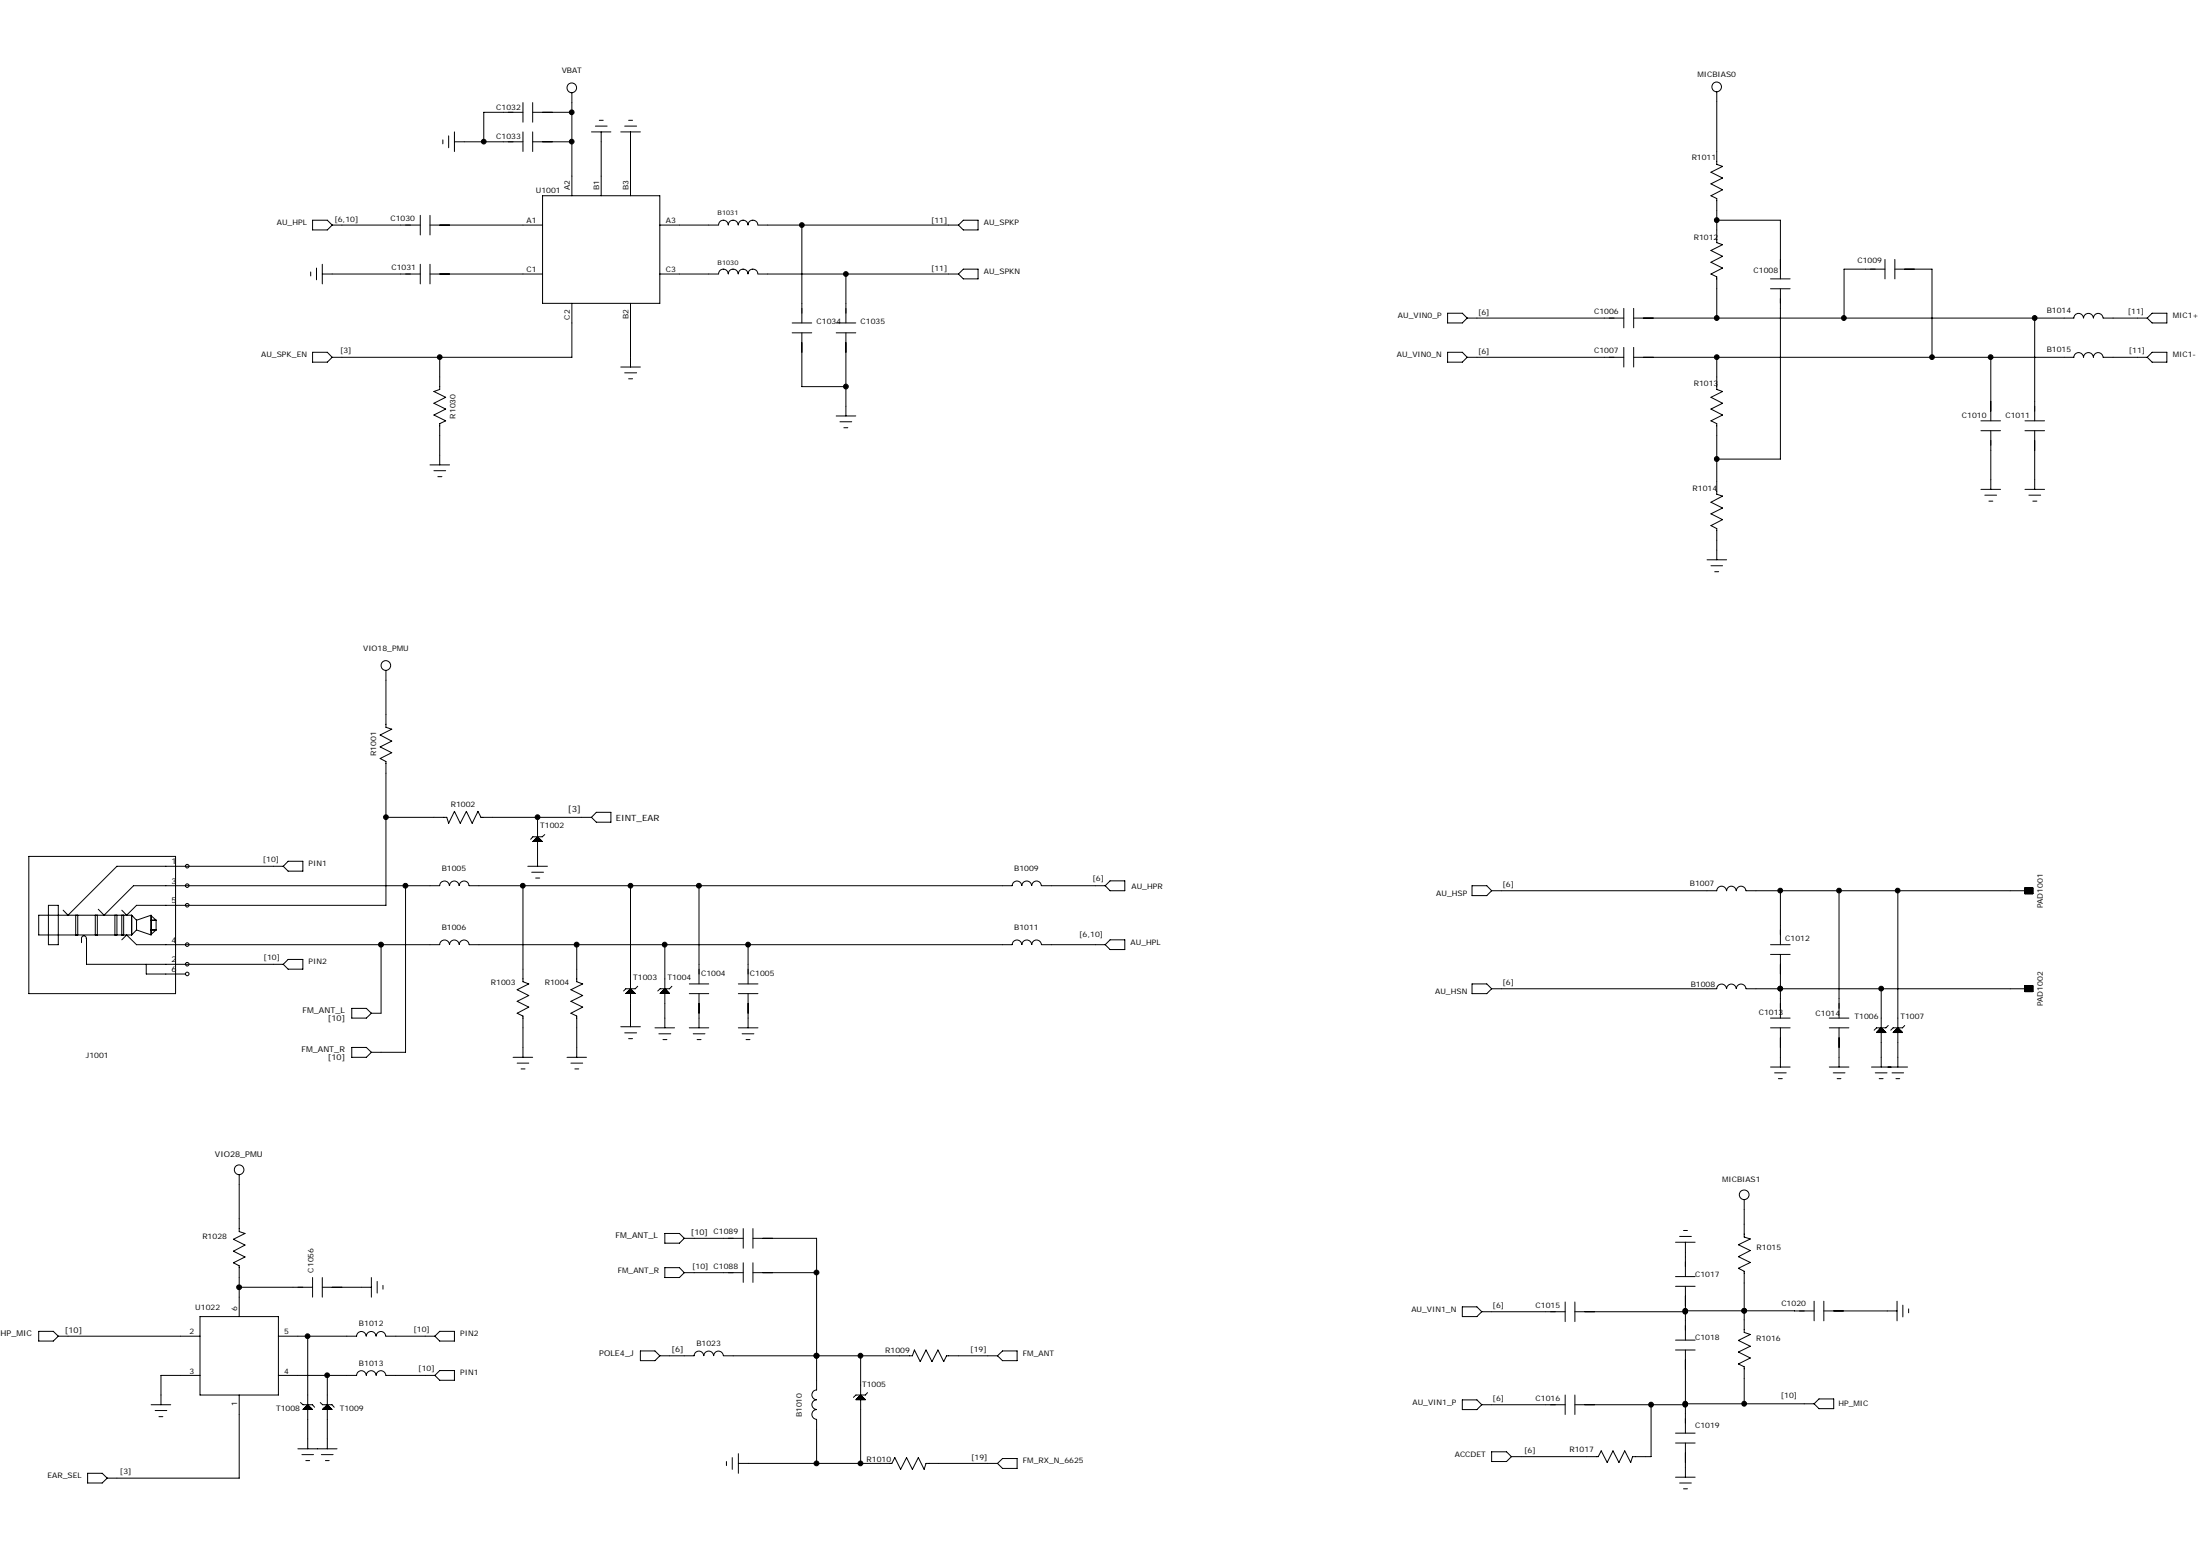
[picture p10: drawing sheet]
<svg xmlns="http://www.w3.org/2000/svg" width="297mm" height="210mm" viewBox="0 0 297 210" stroke-linecap="round" stroke-linejoin="round" font-family="sans-serif">
<g fill="none" stroke="#000" stroke-width=".14">
<path d="M59.8 18.9v.5M60.6 18.3v1.6M61.4 19.1h9.2M61.4 17.8v2.6M70.6 15.2h-5.3v3.9M70.6 13.8v2.7M70.6 17.8v2.6M71.9 15.2h5.3M71.9 13.8v2.7M71.9 17.8v2.6M71.9 19.1h5.3M77.2 12.5v13.9"/>
<path d="M79.9 17.8h2.6M80.4 17h1.6M80.9 16.2h.5M81.2 17.8v8.6M83.8 17.8h2.7M84.3 17h1.7M84.9 16.2h.5M85.1 17.8v8.6M231.8 12.4v9.8l.8 .3-1.6 .7 1.6 .8-1.6 .8 1.6 .8-1.6 .8 .8 .4v5.9l.8 .3-1.6 .8 1.6 .8-1.6 .8 1.6 .8-1.6 .8 .8 .4v5.5M41.9 36.7v.5M42.2 29.7h2l.6 .7-.6 .6h-2zM42.7 36.2v1.6"/>
<path d="M43.5 37h13.2M43.5 35.7v2.6M44.8 30.4h11.9M56.7 29.1v2.6M56.7 35.7v2.6M58.1 30.4h15.2M58.1 37h15.2M58.1 29.1v2.6M58.1 35.7v2.6M73.3 26.4h15.8v14.5h-15.8zM89.1 30.4h7.9M89.1 37h7.9"/>
<path d="M97 30.4a.65 .65 0 0 1 .7-.7 .65 .65 0 0 1 .6 .7 .67 .67 0 0 1 .7-.7 .67 .67 0 0 1 .6 .7M97 37a.65 .65 0 0 1 .7-.7 .65 .65 0 0 1 .6 .7 .67 .67 0 0 1 .7-.7 .67 .67 0 0 1 .6 .7M99.7 30.4a.65 .65 0 0 1 .6-.7 .65 .65 0 0 1 .7 .7 .67 .67 0 0 1 .6-.7 .67 .67 0 0 1 .7 .7M99.7 37a.65 .65 0 0 1 .6-.7 .65 .65 0 0 1 .7 .7 .67 .67 0 0 1 .6-.7 .67 .67 0 0 1 .7 .7M102.3 30.4h27.1M102.3 37h27.1M108.3 30.4v13.2M114.2 37v6.6M129.4 37l.7-.7h2v1.3h-2zM129.4 30.4l.7-.7h2v1.3h-2zM231.8 29.7h8.6v7.9M239.1 39h2.6"/>
<path d="M239.1 37.6h2.6M240.4 39v23h-8.6M254.5 35v2.6M254.5 36.3h-5.5v6.6M255.8 35v2.6M255.8 36.3h5.1v11.9M42.2 47.5h2l.6 .7-.6 .7h-2zM59.4 48.2v4.4l-.8 .2 1.6 .8-1.6 .8 1.6 .8-1.6 .8 1.6 .8-.8 .4v5.5M77.2 40.9v7.3h-32.4M83.8 49.5h2.7M84.3 50.3h1.7M84.9 51.1h.5"/>
<path d="M85.1 40.9v8.6M107 43.6h2.6M107 44.9h2.6M108.3 44.9v7.3h5.9M112.9 43.6h2.6M112.9 44.9h2.6M112.9 56.1h2.6M113.4 56.9h1.6M113.9 57.7h.6M114.2 44.9v11.2M195.4 42.3h2l.7 .6-.7 .7h-2zM195.4 47.5h2l.7 .7-.7 .7h-2z"/>
<path d="M198.1 42.9h21.1M198.1 48.2h21.1M219.2 41.6v2.6M219.2 46.9v2.6M220.6 42.9h28.4M220.6 41.6v2.6M220.6 46.9v2.6M220.6 48.2h40.3M231.8 48.2v4.4l.8 .2-1.6 .8 1.6 .8-1.6 .8 1.6 .8-1.6 .8 .8 .4v9.5l.8 .3-1.6 .8 1.6 .8-1.6 .7 1.6 .8-1.6 .8 .8 .4v4.2M249 42.9h31M267.5 58.1h2.6M267.5 56.8h2.6"/>
<path d="M268.8 48.2v8.6M268.8 58.1v7.9M273.4 58.1h2.7M273.4 56.8h2.7M274.7 42.9v13.9M274.7 58.1v7.9M280 42.9a.65 .65 0 0 1 .7-.6 .65 .65 0 0 1 .6 .6 .67 .67 0 0 1 .7-.6 .67 .67 0 0 1 .6 .6M282.6 48.2a.67 .67 0 0 0-.6-.6 .67 .67 0 0 0-.7 .6 .65 .65 0 0 0-.6-.6 .65 .65 0 0 0-.7 .6h-19.1M282.7 42.9a.65 .65 0 0 1 .6-.6 .65 .65 0 0 1 .6 .6M282.7 48.2a.65 .65 0 0 1 .6-.6 .65 .65 0 0 1 .6 .6M284 42.9h5.9M284 48.2h5.9"/>
<path d="M289.9 42.9l.7-.6h2v1.3h-2zM290.6 47.5h2v1.4h-2l-.7-.7zM58.1 62.7h2.6M58.6 63.5h1.6M59.1 64.3h.6M230.5 75.5h2.6M231 76.3h1.6M231.5 77.2h.5M267.5 66h2.6M268 66.8h1.6M268.5 67.6h.6M273.4 66h2.7"/>
<path d="M273.9 66.8h1.6M274.5 67.6h.5M52.1 90.5v7.6l.8 .3-1.6 .8 1.6 .8-1.6 .8 1.6 .8-1.6 .8 .8 .4v19.4h-33.7l-1.3 1.3-.7-.7M3.9 115.6h19.8v18.5h-19.8zM38.2 116.9h-22.4l-6.6 6.6-.7-.7M38.9 116.2h2v1.4h-2l-.7-.7zM52.1 110.3h8.2l.3 .8 .8-1.6 .7 1.6 .9-1.6 .8 1.6 .7-1.6 .4 .8h15M54.8 119.5v22.5h-4.7M59.4 119.5a.65 .65 0 0 1 .6-.6 .65 .65 0 0 1 .7 .6M59.4 119.5h-41.4l-3.9 4-.8-.8M60.7 119.5a.64 .64 0 0 1 .6-.6 .64 .64 0 0 1 .7 .6M62 119.5a.65 .65 0 0 1 .7-.6 .65 .65 0 0 1 .6 .6"/>
<path d="M63.3 119.5h73.4M70.6 119.5v13l.8 .3-1.6 .8 1.6 .7-1.6 .8 1.6 .8-1.6 .8 .8 .4v5.6M71.3 116.9h2.6M71.8 117.7h1.6M71.9 113.6l.7-.7 .6 .7zM72 113.5h1.1v.1M72 113.4v.2M72.2 113.3h.8v.3M72.2 113.3v.3M72.3 113.2h.6v.4M72.3 113.2v.4M72.3 118.5h.6"/>
<path d="M72.5 113.1h.2v.5M72.5 113.1v.5M72.6 112.9h.1M72.6 110.3v3.3M72.6 113.6v3.3M73.6 112.6l-.4 .3h-1.3l-.3 .4M80.5 109.6h2v1.4h-2l-.6-.7zM85.1 119.5v19.1M94.4 119.5v13.3M136.7 119.5a.64 .64 0 0 1 .6-.6 .64 .64 0 0 1 .6 .6M138 119.5a.65 .65 0 0 1 .6-.6 .65 .65 0 0 1 .7 .6M139.3 119.5a.64 .64 0 0 1 .7-.6 .64 .64 0 0 1 .6 .6"/>
<path d="M140.6 119.5h8.6M149.9 118.9h2v1.3h-2l-.7-.7zM198.8 119.5h1.9l.7 .7-.7 .7h-1.9zM273.4 119.8h1.1v.8h-1.1zM273.4 120h1.1M273.5 119.8v.8M273.7 119.8v.8M273.8 119.8v.8M273.9 119.8v.8M274.1 119.8v.8M274.2 119.8v.8M274.3 119.8v.8"/>
<path d="M6.5 122.2h1.4v5.3h-1.4zM10.2 123.5v2.7M10.5 123.5v2.7M11 126.7a.32 .32 0 0 1 .3-.4 .32 .32 0 0 1 .3 .4M11 126.7v.5M11.7 126.7v3.4h26.5M12.9 123.5v2.7M13.1 123.5v2.7M15.5 123.5v2.7M15.8 123.5v2.7M16.4 126.8l.7-.6 1.3 1.3h41M16.4 123.5v2.7"/>
<path d="M16.7 123.5v2.7M17.8 123.5h-12.6v2.7h12.6M17.8 123.5v2.7M17.8 123.5l.6 .7M18.4 124.2v1.3M18.4 124.2l2-.7v2.7l-2-.7M18.4 125.5l-.6 .7M19.7 130.1v1.3h5.3M20.4 123.6l.7 .6M20.4 124.2h.7M20.4 125.5h.7M21.1 125.5l-.7 .6"/>
<path d="M21.1 124.2v1.3M38.9 129.5h2v1.3h-2l-.7-.7zM47.5 136.1h2l.6 .6-.6 .7h-2zM51.5 127.5v9.2h-1.4M59.4 127.5a.66 .66 0 0 1 .6-.6 .66 .66 0 0 1 .7 .6 .66 .66 0 0 1 .6-.6 .66 .66 0 0 1 .7 .6 .67 .67 0 0 1 .7-.6 .67 .67 0 0 1 .6 .6M63.3 127.5h73.4M77.9 127.5v5l.8 .3-1.6 .8 1.6 .7-1.6 .8 1.6 .8-1.6 .8 .8 .4v5.6M83.8 138.6h2.7M84.3 139.4h1.7M84.6 134.1v-.2h1.1v.2M84.7 134.1v-.3h.8v.3M84.9 133.7h.5v.4"/>
<path d="M84.9 133.7v.4M85 133.6h.3v.5M85 133.5v.6M85.1 133.4h.1M85.1 133.4l.7 .7h-1.3zM86.1 133.1l-.3 .3h-1.3l-.3 .3M88.4 138.7h2.7M89 139.5h1.6M89.3 134.1v-.2h1v.2M89.4 134.1v-.3h.8v.3M89.5 133.7h.5v.4M89.5 133.7v.4"/>
<path d="M89.6 133.6h.3v.5M89.6 133.5v.6M89.8 133.4h.1M89.8 133.4l.6 .7h-1.3zM89.8 127.5v11.2M90.7 133.1l-.3 .3h-1.3l-.3 .3M93.1 138.7h2.6M93.1 132.8h2.6M93.1 134.1h2.6M93.6 139.5h1.6M94.4 134.1v4.6M99.7 138.7h2.6"/>
<path d="M99.7 132.8h2.6M99.7 134.1h2.6M100.2 139.5h1.6M101 127.5v5.3M101 134.1v4.6M136.7 127.5a.65 .65 0 0 1 .6-.6 .65 .65 0 0 1 .7 .6M138 127.5a.66 .66 0 0 1 .6-.6 .66 .66 0 0 1 .7 .6 .66 .66 0 0 1 .7-.6 .66 .66 0 0 1 .6 .6M140.6 127.5h8.6M149.2 127.5l.7-.7h2v1.3h-2zM198.8 132.8h1.9l.7 .6-.7 .7h-1.9zM201.4 120.2h30.4a.66 .66 0 0 1 .6-.6 .66 .66 0 0 1 .7 .6M201.4 133.4h30.4"/>
<path d="M231.8 133.4a.66 .66 0 0 1 .6-.6 .66 .66 0 0 1 .7 .6M233.1 120.2a.65 .65 0 0 1 .7-.6 .65 .65 0 0 1 .6 .6 .66 .66 0 0 1 .7-.6 .66 .66 0 0 1 .6 .6h38.8M233.1 133.4a.65 .65 0 0 1 .7-.6 .65 .65 0 0 1 .6 .6 .66 .66 0 0 1 .7-.6 .66 .66 0 0 1 .6 .6M239.1 137.4h2.6M239.1 138.7h2.6M239.1 127.5h2.6M239.1 128.8h2.6M240.4 128.8v4.6h-4.6M240.4 120.2v7.3M240.4 138.7v5.3M247 137.4h2.6M247 138.7h2.6"/>
<path d="M248.3 120.2v17.2M248.3 138.7v5.3M253.5 139.3v-.1h1v.1M253.6 139.1h.8v.2M253.6 139.1v.2M253.7 139h.6v.3M253.7 138.9v.4M253.8 138.8h.3v.5M253.8 138.8v.5M254 138.7h.1M254 138.7l.6 .6h-1.2zM254 133.4v5.9"/>
<path d="M254 139.4v4.6M254.9 138.4l-.3 .3h-1.2l-.4 .3M255.7 139.3v-.1h1.1v.1M255.8 139.1h.8v.2M255.8 139.1v.2M256 139h.5v.3M256 138.9v.4M256.1 138.8h.3v.5M256.1 138.8v.5M256.2 138.7h.1M256.2 138.7l.7 .6h-1.3zM256.2 120.2v19.1"/>
<path d="M256.2 139.4v4.6M257.2 138.4l-.3 .3h-1.3l-.3 .3M273.4 133h1.1v.8h-1.1zM273.4 133.7h1.1M273.4 133.6h1.1M273.4 120.5h1.1M273.4 120.4h1.1M273.4 120.1h1.1M273.4 133.3h1.1M273.4 133.2h1.1M273.5 133v.8M273.7 133v.8"/>
<path d="M273.8 133v.8M273.9 133v.8M274.1 133v.8M274.2 133v.8M274.3 133v.8M274.5 133.4h-34.1v4M32.3 158.5v7.7l.8 .3-1.6 .7 1.6 .8-1.6 .8 1.6 .8-1.6 .8 .8 .4v2.9M47.5 141.4h2l.6 .6-.6 .7h-2zM69.3 142.7h2.6M69.8 143.5h1.6M70.4 144.3h.5M76.6 142.7h2.6"/>
<path d="M77.1 143.5h1.6M77.6 144.3h.5M84.9 140.2h.5M89.5 140.3h.5M94.1 140.3h.6M100.7 140.3h.6M239.1 144h2.6M239.6 144.8h1.6M240.1 145.6h.5M247 144h2.6M247.5 144.8h1.6M248 145.6h.6"/>
<path d="M252.7 144h4.9M253.2 144.8h1.6M253.7 145.6h.6M255.5 144.8h1.5M256 145.6h.5M5.2 179.7h2l.7 .6-.7 .7h-2zM27 177.7h10.6v10.6h-10.6zM42.2 173.7h-9.9v4M42.2 172.4v2.6M43.5 173.7h6.6M43.5 172.4v2.6M50.1 172.4v2.6"/>
<path d="M50.9 172.9v1.6M51.7 173.5v.5M59.4 179.7h2v1.3h-2l-.7-.7zM89.8 166.5h1.9l.7 .6-.7 .7h-1.9zM89.8 171.1h1.9l.7 .6-.7 .7h-1.9zM92.4 171.7h7.9M92.4 167.1h7.9M100.3 165.8v2.6M100.3 170.4v2.7M101.7 167.1h8.6l-.1 20.5a.66 .66 0 0 0-.6 .6 .66 .66 0 0 0 .6 .7M101.7 171.7h8.6M101.7 165.8v2.6"/>
<path d="M101.7 170.4v2.7M197.4 176.4h2l.7 .6-.7 .7h-2zM200.1 177h11.2M211.3 175.7v2.7M212.6 177h15M212.6 175.7v2.7M226.2 172.3h2.7M226.2 173.6h2.7M226.2 167.6h2.7M226.8 166.9h1.6M227.3 166.1h.5M227.6 176.9h17.3"/>
<path d="M227.6 167.6v4.7M227.6 173.6v7.2M235.5 161.9v5l.8 .3-1.6 .8 1.6 .8-1.6 .8 1.6 .8-1.6 .8 .8 .4v8.2l.8 .3-1.6 .8 1.6 .8-1.6 .8 1.6 .8-1.6 .8 .8 .3v5M244.9 175.6v2.6M246.2 176.9h9.9M246.2 175.6v2.6M256.1 175.6v2.6M256.9 176.1v1.6M257.7 176.6v.6M7.9 180.3h19.1M11.8 198.8h2l.7 .7-.7 .6h-2zM20.4 189.6h2.6"/>
<path d="M21 190.4h1.5M21.5 191.2h.5M27 185.6h-5.3v4M32.3 188.3v11.2h-17.8M37.6 180.3h10.6M37.6 185.6h10.6M40.2 195.5h5.3M40.6 189.3l.3 .3h1.3l.3 .3M40.8 196.3h1.5M40.9 190.2l.6-.6 .7 .6zM41 190.2v-.1h1.1v.1M41.1 190.2v-.2h.8v.2"/>
<path d="M41.3 190.2v-.4h.5v.4M41.3 197.1h.5M41.4 190.2v-.5h.3v.5M41.5 189.6h.1M41.5 180.3v15.2M43.2 189.3l.4 .3h1.2l.3 .3M43.4 196.3h1.6M43.6 190.2l.6-.6 .6 .6zM43.6 190.2v-.1h1.1v.1M43.8 190.2v-.2h.8v.2M43.9 190.2v-.4h.5v.4M43.9 197.1h.5"/>
<path d="M44.1 190.2v-.5h.2v.5M44.2 189.6h.1M44.2 185.6v9.9M48.2 180.3a.64 .64 0 0 1 .6-.6 .64 .64 0 0 1 .6 .6M48.2 185.6a.65 .65 0 0 1 .6-.6 .65 .65 0 0 1 .6 .6 .67 .67 0 0 1 .7-.6 .67 .67 0 0 1 .7 .6M49.5 180.3a.65 .65 0 0 1 .6-.6 .65 .65 0 0 1 .7 .6M50.8 180.3a.64 .64 0 0 1 .6-.6 .64 .64 0 0 1 .7 .6M50.8 185.6a.65 .65 0 0 1 .6-.6 .65 .65 0 0 1 .7 .6M52.1 180.3h6.6M52.1 185.6h6.6M58.7 185.6l.7-.6h2v1.3h-2zM86.5 182.3h1.9l.7 .7-.7 .6h-1.9z"/>
<path d="M96.3 182.9a.67 .67 0 0 0-.6-.6 .67 .67 0 0 0-.7 .6 .65 .65 0 0 0-.6-.6 .65 .65 0 0 0-.7 .6l-4.6 .1M96.4 182.9a.65 .65 0 0 1 .6-.6 .65 .65 0 0 1 .7 .6M97.7 183h25.5l.3-.8 .7 1.5 .8-1.5 .8 1.5 .8-1.5 .8 1.5 .4-.7h6.9M98.1 197.2v.6M98.9 196.7v1.6M99.7 197.5h20.7l.4-.8 .8 1.6 .8-1.6 .8 1.6 .8-1.6 .8 1.6 .2-.8h9.7M99.7 196.2v2.6M110.2 190.2a.66 .66 0 0 0-.6 .7 .66 .66 0 0 0 .6 .6M110.2 188.9a.65 .65 0 0 0-.6 .7 .65 .65 0 0 0 .6 .6M110.3 183h.1M110.3 191.6v5.9M115.6 188.9l.6-.6 .6 .6z"/>
<path d="M115.7 188.8h1v.1M115.7 188.8v.1M115.8 188.9v-.2h.8v.2M115.9 188.5h.6v.4M115.9 188.5v.4M116.1 188.4h.2v.5M116.1 188.3v.6M116.2 188.3h.1M116.2 183v14.5M117.1 187.9l-.3 .4h-1.2l-.4 .3M134.7 197.5l.7-.7h1.9v1.4h-1.9zM134.7 183l.7-.7h1.9v1.3h-1.9z"/>
<path d="M197.4 188.9h2l.7 .7-.7 .6h-2zM200.1 189.6h11.2M201.4 195.9h2l.7 .7-.7 .6h-2zM211.3 188.3v2.6M212.6 188.3v2.6M212.6 189.6h15M222.9 189.6v7h-2.5l-.2 .8-.8-1.6-.8 1.6-.8-1.6-.8 1.6-.8-1.6-.4 .8h-11.7M226.2 180.8h2.7M226.2 182.2h2.7M226.2 193.4h2.7M226.2 194.7h2.7M226.2 199.3h2.7"/>
<path d="M227.6 182.2v11.2M227.6 194.7v4.6M227.6 189.4h17.3M244.9 189.4l.7-.6h2v1.3h-2zM226.8 200.1h1.6M227.3 200.9h.5"/>
<circle cx="77.2" cy="11.8" r=".65"/>
<circle cx="231.8" cy="11.7" r=".65"/>
<circle cx="52.1" cy="89.8" r=".65"/>
<circle cx="25.3" cy="116.9" r=".24"/>
<circle cx="25.3" cy="119.5" r=".24"/>
<circle cx="25.3" cy="131.4" r=".24"/>
<circle cx="25.3" cy="127.5" r=".24"/>
<circle cx="25.3" cy="122.2" r=".24"/>
<circle cx="25.3" cy="130.1" r=".24"/>
<circle cx="32.3" cy="157.9" r=".65"/>
<circle cx="235.5" cy="161.2" r=".65"/>
</g>
<g fill="#000" stroke="#000" stroke-width=".14">
<circle cx="65.3" cy="19.1" r=".32"/>
<circle cx="77.2" cy="19.1" r=".32"/>
<circle cx="77.2" cy="15.2" r=".32"/>
<circle cx="108.3" cy="30.4" r=".32"/>
<circle cx="114.2" cy="37" r=".32"/>
<circle cx="231.8" cy="29.7" r=".33"/>
<circle cx="59.4" cy="48.2" r=".32"/>
<circle cx="114.2" cy="52.2" r=".32"/>
<circle cx="231.8" cy="42.9" r=".33"/>
<circle cx="231.8" cy="48.2" r=".32"/>
<circle cx="249" cy="42.9" r=".32"/>
<circle cx="260.9" cy="48.2" r=".32"/>
<circle cx="268.8" cy="48.2" r=".32"/>
<circle cx="274.7" cy="42.9" r=".32"/>
<circle cx="231.8" cy="61.9" r=".33"/>
<circle cx="52.1" cy="110.3" r=".32"/>
<circle cx="54.7" cy="119.5" r=".33"/>
<circle cx="70.6" cy="119.5" r=".32"/>
<circle cx="72.6" cy="110.3" r=".32"/>
<circle cx="85.1" cy="119.5" r=".32"/>
<circle cx="94.4" cy="119.5" r=".33"/>
<circle cx="51.4" cy="127.5" r=".33"/>
<circle cx="77.9" cy="127.5" r=".33"/>
<circle cx="89.7" cy="127.5" r=".32"/>
<circle cx="101" cy="127.5" r=".32"/>
<circle cx="240.4" cy="120.2" r=".32"/>
<circle cx="240.4" cy="133.4" r=".32"/>
<circle cx="248.3" cy="120.2" r=".32"/>
<circle cx="254" cy="133.4" r=".32"/>
<circle cx="256.2" cy="120.2" r=".32"/>
<circle cx="32.3" cy="173.7" r=".33"/>
<circle cx="110.2" cy="171.7" r=".33"/>
<circle cx="227.5" cy="176.9" r=".32"/>
<circle cx="227.5" cy="177" r=".32"/>
<circle cx="235.5" cy="176.9" r=".32"/>
<circle cx="41.5" cy="180.3" r=".32"/>
<circle cx="44.2" cy="185.6" r=".32"/>
<circle cx="110.2" cy="183" r=".33"/>
<circle cx="110.2" cy="197.5" r=".33"/>
<circle cx="116.2" cy="183" r=".32"/>
<circle cx="116.2" cy="197.5" r=".32"/>
<circle cx="222.9" cy="189.6" r=".32"/>
<circle cx="227.5" cy="189.4" r=".32"/>
<circle cx="227.5" cy="189.6" r=".32"/>
<circle cx="235.5" cy="189.4" r=".33"/>
</g>
<g font-size="1.2">
<text x="76.7" y="109.6">[3]</text>
<text x="83.1" y="110.8">EINT_EAR</text>
</g>
<g font-size="1.1">
<text x="23.2" y="116.6">1</text>
<text x="23.2" y="119.3">3</text>
<text x="23.2" y="121.9">5</text>
<text x="23.2" y="129.9">2</text>
<text x="23.2" y="127.2">4</text>
<text x="23.2" y="131.2">6</text>
<text x="40.8" y="136.7">FM_ANT_L</text>
<text x="44.3" y="137.8">[10]</text>
<text x="40.7" y="142">FM_ANT_R</text>
<text x="44.3" y="143.1">[10]</text>
<text x="29" y="156.1">VIO28_PMU</text>
<text x="83.1" y="167.1">FM_ANT_L</text>
<text x="93.3" y="166.6">[10] C1089</text>
<text x="8.8" y="179.9">[10]</text>
<text x=".1" y="180.3">HP_MIC</text>
<text x="80.9" y="183">POLE4_J</text>
<text x="90.7" y="182.5">[6]</text>
</g>
<g font-size="1">
<text x="75.8" y="9.9">VBAT</text>
<text x="229.2" y="10.4">MICBIAS0</text>
<text x="67" y="14.9">C1032</text>
<text x="67" y="18.7">C1033</text>
<text x="228.4" y="21.6">R1011</text>
<text x="45.1" y="30">[6,10]</text>
<text x="52.7" y="29.8">C1030</text>
<text x="72.3" y="26">U1001</text>
<text x="77" y="25.6" transform="rotate(-90 77 25.6)">A2</text>
<text x="80.9" y="25.6" transform="rotate(-90 80.9 25.6)">B1</text>
<text x="84.9" y="25.6" transform="rotate(-90 84.9 25.6)">B3</text>
<text x="37.4" y="30.4">AU_HPL</text>
<text x="71.1" y="30.1">A1</text>
<text x="89.9" y="30.1">A3</text>
<text x="125.7" y="30.1">[11]</text>
<text x="132.8" y="30.4">AU_SPKP</text>
<text x="228.7" y="32.3">R1012</text>
<text x="250.8" y="35.5">C1009</text>
<text x="52.8" y="36.4">C1031</text>
<text x="71.1" y="36.7">C1</text>
<text x="89.9" y="36.7">C3</text>
<text x="125.7" y="36.6">[11]</text>
<text x="132.8" y="37">AU_SPKN</text>
<text x="236.8" y="36.8">C1008</text>
<text x="45.9" y="47.7">[3]</text>
<text x="77" y="43.1" transform="rotate(-90 77 43.1)">C2</text>
<text x="84.9" y="43.1" transform="rotate(-90 84.9 43.1)">B2</text>
<text x="110.3" y="43.7">C1034</text>
<text x="116.2" y="43.7">C1035</text>
<text x="188.7" y="42.9">AU_VIN0_P</text>
<text x="199.6" y="42.5">[6]</text>
<text x="199.6" y="47.8">[6]</text>
<text x="215.2" y="42.4">C1006</text>
<text x="215.2" y="47.7">C1007</text>
<text x="276.3" y="42.3">B1014</text>
<text x="276.3" y="47.5">B1015</text>
<text x="287.3" y="42.4">[11]</text>
<text x="287.4" y="47.7">[11]</text>
<text x="293.4" y="42.9">MIC1+</text>
<text x="35.3" y="48.2">AU_SPK_EN</text>
<text x="188.6" y="48.2">AU_VIN0_N</text>
<text x="228.7" y="52">R1013</text>
<text x="293.4" y="48.2">MIC1-</text>
<text x="61.5" y="56.5" transform="rotate(-90 61.5 56.5)">R1030</text>
<text x="264.9" y="56.4">C1010</text>
<text x="270.8" y="56.4">C1011</text>
<text x="228.5" y="66.3">R1014</text>
<text x="49" y="87.8">VIO18_PMU</text>
<text x="50.8" y="102.1" transform="rotate(-90 50.8 102.1)">R1001</text>
<text x="60.9" y="109">R1002</text>
<text x="72.9" y="111.7">T1002</text>
<text x="35.5" y="116.4">[10]</text>
<text x="41.7" y="116.9">PIN1</text>
<text x="59.6" y="117.5">B1005</text>
<text x="136.9" y="117.5">B1009</text>
<text x="147.5" y="118.9">[6]</text>
<text x="152.8" y="120">AU_HPR</text>
<text x="202.9" y="119.7">[6]</text>
<text x="228.2" y="119.5">B1007</text>
<text x="59.6" y="125.5">B1006</text>
<text x="136.9" y="125.5">B1011</text>
<text x="193.9" y="120.9">AU_HSP</text>
<text x="275.8" y="122.6" transform="rotate(-90 275.8 122.6)">PAD1001</text>
<text x="35.6" y="129.6">[10]</text>
<text x="41.7" y="130.1">PIN2</text>
<text x="94.7" y="131.7">C1004</text>
<text x="101.3" y="131.7">C1005</text>
<text x="145.7" y="126.4">[6,10]</text>
<text x="152.7" y="127.5">AU_HPL</text>
<text x="241" y="127">C1012</text>
<text x="66.3" y="132.9">R1003</text>
<text x="73.6" y="132.9">R1004</text>
<text x="85.5" y="132.2">T1003</text>
<text x="90.1" y="132.2">T1004</text>
<text x="193.8" y="134.1">AU_HSN</text>
<text x="202.9" y="132.9">[6]</text>
<text x="228.3" y="133.2">B1008</text>
<text x="237.5" y="137">C1013</text>
<text x="245.1" y="137.1">C1014</text>
<text x="250.4" y="137.5">T1006</text>
<text x="256.6" y="137.5">T1007</text>
<text x="275.8" y="135.8" transform="rotate(-90 275.8 135.8)">PAD1002</text>
<text x="11.6" y="142.8">J1001</text>
<text x="232.5" y="159.5">MICBIAS1</text>
<text x="27.3" y="167.2">R1028</text>
<text x="42.3" y="171.7" transform="rotate(-90 42.3 171.7)">C1056</text>
<text x="83.4" y="171.7">FM_ANT_R</text>
<text x="93.4" y="171.2">[10] C1088</text>
<text x="228.9" y="172.3">C1017</text>
<text x="237.2" y="168.6">R1015</text>
<text x="26.4" y="176.8">U1022</text>
<text x="32" y="176.9" transform="rotate(-90 32 176.9)">6</text>
<text x="48.5" y="179">B1012</text>
<text x="55.8" y="179.8">[10]</text>
<text x="190.6" y="177">AU_VIN1_N</text>
<text x="201.5" y="176.5">[6]</text>
<text x="207.3" y="176.5">C1015</text>
<text x="240.5" y="176.3">C1020</text>
<text x="25.6" y="180.1">2</text>
<text x="25.6" y="185.4">3</text>
<text x="38.4" y="180.1">5</text>
<text x="38.4" y="185.4">4</text>
<text x="48.5" y="184.3">B1013</text>
<text x="56.5" y="185.1">[10]</text>
<text x="62.1" y="180.3">PIN2</text>
<text x="62.1" y="185.6">PIN1</text>
<text x="94" y="181.7">B1023</text>
<text x="119.5" y="182.6">R1009</text>
<text x="131" y="182.4">[19]</text>
<text x="138.1" y="183">FM_ANT</text>
<text x="228.9" y="180.8">C1018</text>
<text x="237.1" y="181">R1016</text>
<text x="32" y="189.7" transform="rotate(-90 32 189.7)">1</text>
<text x="37.3" y="190.4">T1008</text>
<text x="45.9" y="190.4">T1009</text>
<text x="108.2" y="191.3" transform="rotate(-90 108.2 191.3)">B1010</text>
<text x="116.4" y="187.2">T1005</text>
<text x="190.7" y="189.6">AU_VIN1_P</text>
<text x="201.5" y="189">[6]</text>
<text x="207.3" y="189">C1016</text>
<text x="240.4" y="188.7">[10]</text>
<text x="248.2" y="189.7">HP_MIC</text>
<text x="117" y="197.4">R1010</text>
<text x="131.1" y="197.1">[19]</text>
<text x="138.1" y="197.5">FM_RX_N_6625</text>
<text x="196.4" y="196.6">ACCDET</text>
<text x="205.8" y="196">[6]</text>
<text x="211.9" y="195.9">R1017</text>
<text x="228.9" y="192.7">C1019</text>
<text x="6.4" y="199.5">EAR_SEL</text>
<text x="16.2" y="198.9">[3]</text>
</g>
<g font-size=".9">
<text x="96.9" y="29.1">B1031</text>
<text x="96.9" y="35.8">B1030</text>
</g>
</svg>
